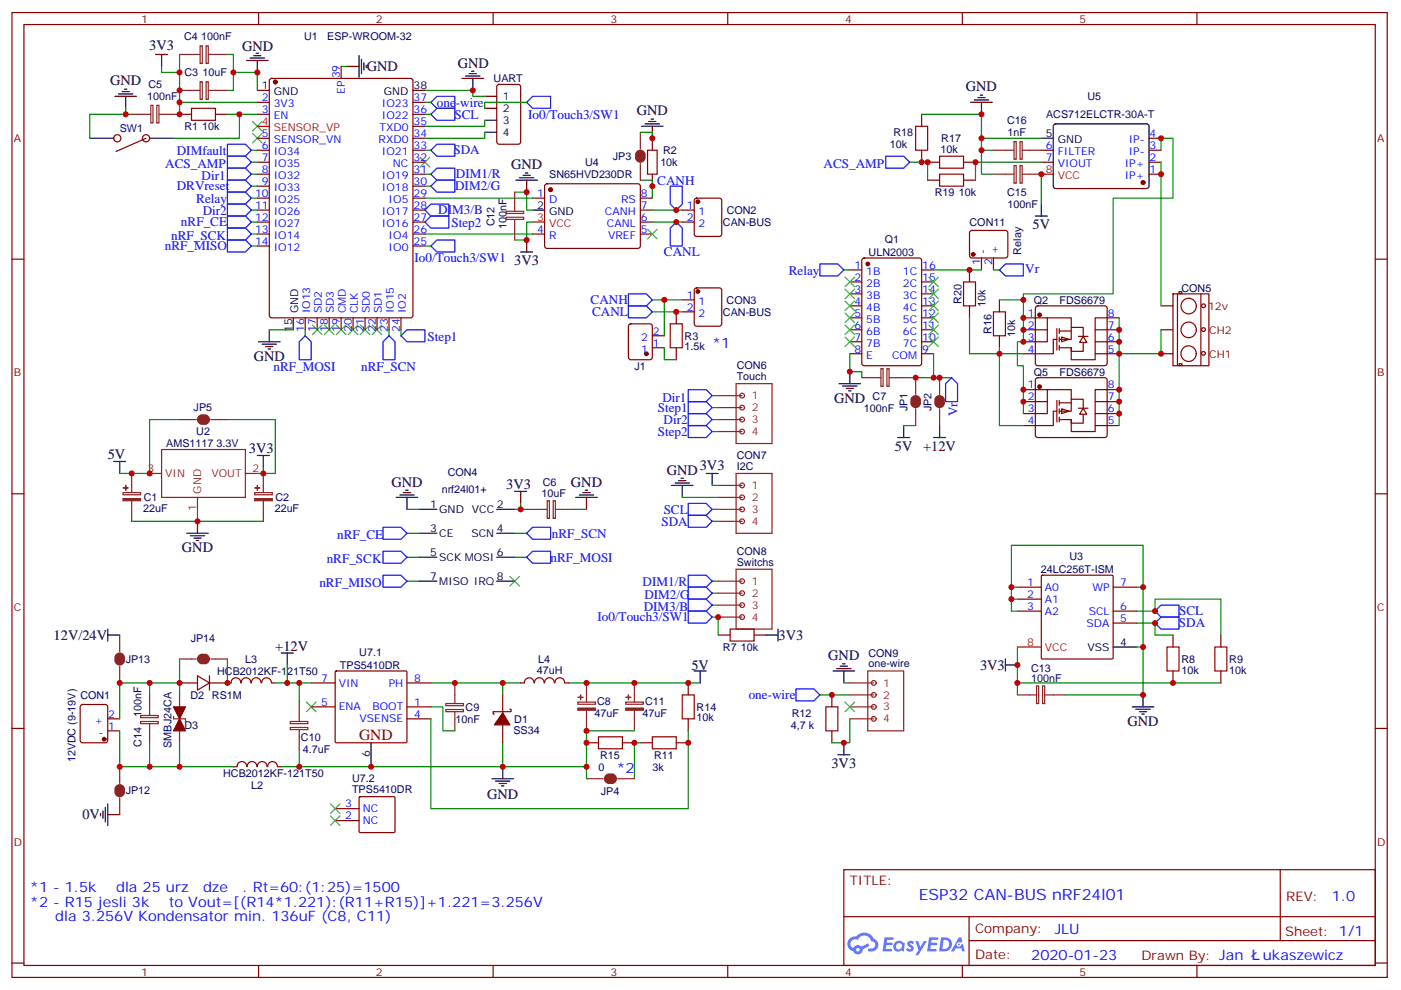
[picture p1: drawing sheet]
<svg xmlns="http://www.w3.org/2000/svg" width="413mm" height="292mm" viewBox="0 0 413 292" stroke-linecap="round" stroke-linejoin="round" font-family="sans-serif">
<g fill="none" stroke="#870000" stroke-width=".35">
<path d="M3.5 3.7h405.4v284.3h-405.4zM7.1 7.2h398.2v277.3h-398.2zM76.2 3.7v3.5M145.3 3.7v3.5M214.5 3.7v3.5M283.6 3.7v3.5M352.8 3.7v3.5M3.5 76.4h3.6M405.3 76.4h3.6M3.5 145.5h3.6M405.3 145.5h3.6M3.5 214.7h3.6"/>
<path d="M405.3 214.7h3.6M248.7 256.3h156.6v28.2h-156.6zM377.3 256.3v20.9M248.7 270.1h156.5M285.6 277.2h119.6M285.6 270.1v14.2M3.5 283.8h3.6M76.2 284.5v3.5M145.3 284.5v3.5M214.5 284.5v3.5M283.6 284.5v3.5M352.8 284.5v3.5"/>
<path d="M405.3 283.8h3.6"/>
</g>
<g fill="#5487ff">
<path d="M267.7 277.5a1.22 1.22 0 0 1 1.7 .2l-.4 .6a.47 .47 0 0 0-.3-.4 .47 .47 0 0 0-.5 .2l.1 .2a1.14 1.14 0 0 1 .8 1.8 1.14 1.14 0 0 1-1.9 0l-.2-.2 .5-.6 .7 .5a.29 .29 0 0 0 .3-.3 .29 .29 0 0 0-.2-.3 1.04 1.04 0 0 1-.6-1.7z"/>
<path d="M260.7 276.2h2.4l.3 .2-.2 .5-1.8 .1-.1 .8h1.5l.3 .4-.3 .4h-1.6l-.2 1.1h1.7l.2 .3-.2 .3-2.6 .1z"/>
<path d="M273.8 276.2h2.4l.3 .2-.1 .5-1.8 .1-.2 .8h1.6l.3 .4-.4 .4-1.6-.1-.1 1.1 1.7 .1 .2 .3-.2 .3-2.6 .1z"/>
<path d="M282.6 276.2h.7l.3 1.3-.6 .3a.69 .69 0 0 0-1 .3 .69 .69 0 0 0 .4 .9 .69 .69 0 0 0 .9-.6l.5-.2 .6 2.2h-.8l-.2-.9h-1.8l-.5 .9h-.8z"/>
<path d="M269.8 277.3h.8l.6 1.8 1.1-1.8h.9l-2.6 4.2h-.8l.9-1.5z"/>
<path d="M277.4 276.2l-.6 4.2h1.3a2.11 2.11 0 0 0 2.5-2.1 2.11 2.11 0 0 0-2.5-2.1zM278.1 277a1.39 1.39 0 0 1 1.7 1.4 1.39 1.39 0 0 1-1.8 1.2h-.3z"/>
<path d="M263.7 277.8a1.54 1.54 0 0 0-.1 2.2 1.54 1.54 0 0 0 2.2 .1l.6 .3 .3-2.3-.2-.3h-.4a1.49 1.49 0 0 0-2.4 0zM264 278.8a.94 .94 0 0 1 1.8 0 .94 .94 0 0 1-1.8 0z"/>
<path d="M250.4 276.6a2.18 2.18 0 0 0 1.1 3.7 1.44 1.44 0 0 0 1.6 .9 1.44 1.44 0 0 0 1.2-1.4l2-1.1-.5-.7-1.9 1a1.47 1.47 0 0 0-2.4 .4 1.39 1.39 0 0 1-.7-1.9 1.39 1.39 0 0 1 2-.5 2.12 2.12 0 0 1 2.2-1.3 2.12 2.12 0 0 1 1.9 1.7 1.14 1.14 0 0 1 1.1 1.4 1.14 1.14 0 0 1-1.7 .7 .43 .43 0 0 0-.5 .4 .43 .43 0 0 0 .4 .5 1.98 1.98 0 0 0 2.5-1.2 1.98 1.98 0 0 0-1.2-2.6 3.1 3.1 0 0 0-5.3-.6l-.9 .1zM252.3 279.9a.55 .55 0 0 1 1.1 0 .55 .55 0 0 1-1.1 0z"/>
<circle cx="282.6" cy="278.3" r=".26"/>
</g>
<g fill="none" stroke="#008700" stroke-width=".35">
<path d="M52.9 16.1v5.2h-5.3v-1.7M67 16.1h1.8v5.2h7v5.3M37 31.9v1.8h1.8M37 33.7h-10.5v7M52.9 21.3v8.9h22.9M52.9 30.2v3.5M67 33.7h8.8M68.8 21.3v5.3h-1.8M70.6 33.7v7h-19.4M125.2 33.7h1.8M125.2 30.2h1.8M142.9 35.5v1.7h-17.7"/>
<path d="M142.9 39v1.7h-17.7M155.2 30.2h-12.3v1.7M188.7 39h3.6v1.7M74.1 58.4h1.7M74.1 51.3h1.7M74.1 54.9h1.7M125.2 58.4h31.8M125.2 51.3h1.8M125.2 54.9h1.8M125.2 44.3h1.8M151.7 56.6h3.5v5.3h1.8M188.7 53.1h3.6v5.3"/>
<path d="M74.1 72.5h1.7M74.1 69h1.7M74.1 65.4h1.7M74.1 61.9h1.7M125.2 72.5h1.8M125.2 69h31.8M157 65.4h-1.8v5.3h-3.5M192.3 65.4h8.8M192.3 61.9h8.8M248.7 79.6h1.8M79.4 97.2h7M90 97.2v1.8"/>
<path d="M114.7 97.2v1.8M118.2 97.2v1.8M192.3 91.9h8.8M192.3 88.4h3.5M201.1 88.4h-5.3v10.6M195.8 102.5v3.5h3.5M209.9 116.6h1.8M250.5 104.2v5.3h3.5v1.8M52.9 123.6h-8.8v15.9h-8.8M77.6 137.8v1.7h-1.8M209.9 120.1h1.8M38.8 153.6h38.8"/>
<path d="M58.2 150.1v3.5M119.9 150.1h3.6M119.9 157.2h3.6M151.7 157.2h3.5M153.5 148.3v1.8h-1.8M153.5 150.1h1.7M169.3 150.1h3.6M201.1 146.6h10.6M209.9 153.6h1.8M209.9 143.1h1.8M209.9 150.1h1.8M119.9 164.2h3.6"/>
<path d="M119.9 171.3h3.6M151.7 164.2h3.5M298.1 173v-12.3h38.8v44.1h-22.9M299.9 173h-1.8v3.6M299.9 176.6h-1.8v3.5h1.8M335.1 173h1.8M299.9 190.7v10.6h59.9M335.1 180.1h5.3v-3.5h19.4v10.5M335.1 183.6h5.3v3.5h5.3M335.1 190.7h1.8M44.1 218.9v7.1h-8.8M81.1 201.3h7.1"/>
<path d="M91.7 201.3h-3.5v5.3M127 208.3h3.5v7.1h3.6M127 201.3h21.2M127 211.8v26.5h75.8v-22.9M148.2 218.9v7.1M153.5 201.3h-5.3v3.5M167.6 201.3h38.8M187 215.4h-14.1v10.6h-24.7M188.7 218.9h-1.7v10.6M241.7 204.8h8.8M248.7 201.3h1.8M250.5 211.8v7.1h-5.3"/>
<path d="M299.9 201.3v3.5M44.1 226h24.7M82.9 226h5.3M88.2 220.7v5.3h60"/>
</g>
<g fill="none" stroke="#000" stroke-width=".35">
<path d="M45.9 16.1h3.5M47.6 16.1v3.5M72.7 17.8h6.3M73.7 17.1h4.3M74.8 16.4h2.1M75.5 15.7h.7M75.8 17.8v3.5M33.9 28.4h6.3M34.9 27.7h4.3M36 27h2.1M36.7 26.3h.7M37 28.4v3.5"/>
<path d="M136.2 23.1h6.3M137.2 22.4h4.3M138.3 21.7h2.1M139 21h.7M139.3 23.1v3.5M142.9 28.4h3.5M142.9 31.9h3.5M142.9 35.5h3.5M142.9 39h3.5M189.1 37.2h6.3M190.1 36.5h4.3M191.2 35.8h2.1"/>
<path d="M191.9 35.1h.7M192.3 37.2v3.5M26.5 40.7h7M44.1 40.7h7.1M152 53.1h6.4M153.1 52.4h4.2M154.2 51.7h2.1M154.9 51h.7M155.2 53.1v3.5M153.5 74.3h3.5M155.2 70.7v3.6M157 61.9h3.5"/>
<path d="M79.4 97.2v3.5M76.2 100.7h6.3M77.3 101.4h4.2M78.3 102.1h2.1M79 102.8h.7M247.3 113.1h6.3M248.4 113.8h4.2M249.4 114.5h2.1M250.1 115.2h.7M250.5 109.5v3.6M33.5 136h3.5M35.3 136v3.5"/>
<path d="M75.8 134.2h3.6M77.6 134.2v3.6M208.1 139.5h3.6M209.9 139.5v3.6M264.6 128.9h3.5M266.3 125.4v3.5M275.2 128.9h3.5M276.9 125.4v3.5M55 157.2h6.4M56.1 157.9h4.2M57.1 158.6h2.2M57.9 159.3h.7"/>
<path d="M58.2 153.6v3.6M116.8 146.6h6.3M117.8 145.9h4.3M118.9 145.2h2.1M119.6 144.5h.7M119.9 146.6v3.5M123.5 157.2h5.3M123.5 150.1h5.3M146.4 157.2h5.3M146.4 150.1h5.3M151.7 144.8h3.5M153.5 144.8v3.5"/>
<path d="M169.7 146.6h6.3M170.7 145.9h4.3M171.8 145.2h2.1M172.5 144.5h.7M172.9 146.6v3.5M197.9 143.1h6.4M199 142.3h4.2M200 141.6h2.1M200.7 140.9h.7M201.1 143.1v3.5M123.5 171.3h5.3M123.5 164.2h5.3"/>
<path d="M146.4 171.3h5.3M146.4 164.2h5.3M82.9 192.4h3.5M84.7 192.4v3.6M204.6 197.7h3.5M206.4 197.7v3.6M225.8 187.1h3.5M229.3 185.4v3.5M245.5 197.7h6.4M246.6 197h4.2M247.6 196.3h2.2M248.4 195.6h.7"/>
<path d="M248.7 197.7v3.6M296.3 196h3.6M296.3 194.2v3.5M328.1 190.7h7M109.4 218.9v7.1M248.7 218.9v3.5M333.7 208.3h6.4M334.8 209h4.2M335.8 209.7h2.2M336.5 210.4h.8M336.9 204.8v3.5M145 229.5h6.3"/>
<path d="M146 230.2h4.3M147.1 230.9h2.1M147.8 231.6h.7M148.2 226v3.5M246.9 222.4h3.6"/>
</g>
<g fill="none" stroke="#8c2424" stroke-width=".35">
<path d="M52.9 16.1h6M59 13.5h.6v5.2h-.6zM60.7 13.5h.7v5.2h-.7zM61.4 16.1h5.6M38.8 33.7h5.6M44.4 31h.7v5.2h-.7zM46.2 31h.6v5.2h-.6zM46.9 33.7h6M52.9 26.6h6M59 24.1h.6v5.2h-.6zM60.7 24.1h.7v5.2h-.7zM61.4 26.6h5.6"/>
<path d="M188.7 39v4.9M151.7 56.6v5.7M188.7 48.2v4.9M149.2 64h5.1v.7h-5.1zM149.2 62.3h5.1v.6h-5.1zM151.7 64.7v6M211.7 116.6h7M217 113.1h10.5v17.6h-10.5zM254 111.3h5.6M259.6 108.7h.7v5.1h-.7zM261.4 108.7h.6v5.1h-.6zM262.1 111.3h6"/>
<path d="M269.9 111.3v4.9M276.9 111.3v4.9M38.8 139.5v5.7M44.1 139.5h3.5M47.6 132.5h24.7v14.1h-24.7zM72.3 139.5h3.5M77.6 139.5v5.7M211.7 120.1h7M211.7 123.6h7M211.7 127.2h7M217 139.5h10.5v17.7h-10.5zM269.9 120.5v4.9"/>
<path d="M276.9 120.5v4.9M36.3 145.2h5.2v.6h-5.2zM38.8 147.6v6M58.2 146.6v3.5M75.1 145.2h5.2v.6h-5.2zM77.6 147.6v6M155.2 150.1h6M161.3 147.6h.6v5.2h-.6zM163.1 147.6h.6v5.2h-.6zM163.7 150.1h5.6M211.7 143.1h7M211.7 146.6h7"/>
<path d="M211.7 150.1h7M211.7 153.6h7M211.7 171.3h7M211.7 174.8h7M211.7 178.3h7M217 167.7h10.5v17.7h-10.5zM211.7 181.9h7M255.8 197.7h10.5v17.7h-10.5zM41.5 210.9h5.1v.6h-5.1zM41.5 212.6h5.1v.7h-5.1zM44.1 204.8v6M44.1 213.3v5.6"/>
<path d="M51.2 211.1v.7h3.5v1.1M52.9 204.8v14.1M85.5 212.6h5.2v.7h-5.2zM85.5 214.4h5.2v.6h-5.2zM88.2 206.6v5.9M88.2 215v5.7M131.4 207.3h5.2v.7h-5.2zM131.4 209.1h5.2v.6h-5.2zM134.1 201.3v6M134.1 209.7v5.7M170.3 206.9h5.2v.6h-5.2zM172.9 201.3v5.6"/>
<path d="M172.9 209.4v6M184.4 206.9h5.2v.6h-5.2zM187 201.3v5.6M187 209.4v6M250.5 201.3h7M250.5 204.8h7M250.5 208.3h7M250.5 211.8h7M299.9 204.8h5.6M305.5 202.1h.6v5.2h-.6zM307.3 202.1h.6v5.2h-.6zM308 204.8h6"/>
<circle cx="218.7" cy="116.6" r=".71"/>
<circle cx="218.7" cy="127.2" r=".71"/>
<circle cx="218.7" cy="120.1" r=".71"/>
<circle cx="218.7" cy="123.6" r=".71"/>
<circle cx="218.7" cy="153.6" r=".71"/>
<circle cx="218.7" cy="146.6" r=".71"/>
<circle cx="218.7" cy="143.1" r=".71"/>
<circle cx="218.7" cy="150.1" r=".71"/>
<circle cx="218.7" cy="178.3" r=".71"/>
<circle cx="218.7" cy="171.3" r=".71"/>
<circle cx="218.7" cy="174.8" r=".71"/>
<circle cx="218.7" cy="181.9" r=".71"/>
<circle cx="257.5" cy="204.8" r=".71"/>
<circle cx="257.5" cy="211.8" r=".71"/>
<circle cx="257.5" cy="208.3" r=".71"/>
<circle cx="257.5" cy="201.3" r=".71"/>
</g>
<path d="M56.4 31.9h7.1v3.6h-7.1zM190.9 44.3h2.8v7h-2.8zM197.6 95.4h3.5v7.1h-3.5zM215.2 185.4h7v3.5h-7zM344 190.7h3.5v7h-3.5zM358.1 190.7h3.5v7h-3.5zM176.4 217.1h7v3.6h-7zM192.3 217.1h7v3.6h-7zM201.1 204.8h3.5v7h-3.5zM243.4 208.3h3.5v7.1h-3.5z" fill="none" stroke="#a10000" stroke-width=".35"/>
<g fill="none" stroke="#870000" stroke-width=".35">
<path d="M52.9 33.7h3.5M63.5 33.7h3.5M146.6 25.1l.5-.2h5.7l.6 .4 .1 16.5-.5 .7h-5.9l-.6-.5-.1-16.4zM43 40.7l-8.8 3.9M157 58.4h3.5M160.7 54.4l.5-.2h27.1l.4 .7v17.9l-.7 .4-27.1-.1-.4-.6v-17.6zM188.7 58.4h3.6M192.3 40.7v3.6M192.3 51.3v3.6M204.8 58.6l.5-.2h6.7l.5 .2 .2 .5v9.9l-.2 .5-.5 .2h-6.7l-.5-.3-.2-.4v-9.9zM157 69h3.5M188.7 69h3.6"/>
<path d="M188.7 65.4h3.6M188.7 61.9h3.6M201.1 65.4h3.5M201.1 61.9h3.5M250.5 79.6h3.5M254.2 76.2l.5-.2h16.2l.7 .5v30.6l-.4 .6-16.5 .1-.6-.5-.1-30.6zM271.6 79.6h3.6M286 68.1l.5-.2h9.8l.5 .2 .2 .5v7l-.7 .4h-10.1l-.4-.7v-6.7zM289.3 76v3.6M292.8 76v3.6M185.4 95.6l.5-.2h5.7l.6 .5 .1 9.4-.5 .7h-5.9l-.6-.5-.1-9.4zM192.3 99h3.5"/>
<path d="M199.3 91.9v3.5M201.1 88.4h3.5M201.1 91.9h3.5M204.8 85l.5-.2h6.7l.5 .2 .2 .5v9.9l-.2 .5-.5 .2h-6.7l-.5-.2-.2-.5v-9.9zM250.5 83.1h3.5M250.5 86.6h3.5M250.5 90.1h3.5M250.5 93.7h3.5M250.5 97.2h3.5M271.6 83.1h3.6M271.6 86.6h3.6M271.6 90.1h3.6"/>
<path d="M271.6 93.7h3.6M271.6 97.2h3.6M301.6 93.7h3.6M301.6 97.2h3.6M305.4 90.3l.5-.2h19.7l.5 .2 .2 .5v16.3l-.2 .5-.5 .2h-19.7l-.5-.3-.2-.4v-16.3zM311.5 96.8v6.4M312.2 97.5h3.5M312.2 96.8v1.4M312.2 99.3v1.4M312.9 99.3l2.1 .7-2.1 .7zM319.3 99v-2.5h-3.6v3.5h-3.5M326.3 93.7h3.5"/>
<path d="M326.3 97.2h3.5M345.7 86.6h10.6v21.2h-10.6zM347 86.6v21.1M347.5 86h.8v.5h-.8zM353.9 86.6v21.2M192.3 102.5h3.5M199.3 102.5v3.5M250.5 100.7h3.5M250.5 104.2h3.5M271.6 100.7h3.6M271.6 104.2h3.6M301.6 100.7h3.6"/>
<path d="M301.6 104.2h3.6M310.4 100h1.1M312.2 101.8v1.4M319.3 100.7v2.8h-3.6v-1h-3.5M326.3 100.7h3.5M326.3 104.2h3.5M347.6 107.2h.7v.5h-.7zM299.9 173h7M299.9 176.6h7M307 169.7l.3-.2h20.4l.3 .2 .1 24.2-.2 .3h-20.6l-.3-.2zM328.1 173h7M98.8 197.9l.3-.2 20.7 .1 .1 .3v20.6l-.3 .2-20.6-.1-.2-.3z"/>
<path d="M211.7 187.1h3.5M222.2 187.1h3.6M299.9 180.1h7M328.1 183.6h7M328.1 180.1h7M345.7 187.1v3.6M345.7 197.7v3.6M359.8 187.1v3.6M359.8 197.7v3.6M23.9 207.8l.4-.2h6.7l.5 .2 .2 .5v9.9l-.2 .5-.5 .2h-6.7l-.5-.2-.2-.5v-9.9zM31.7 215.4h3.6M31.7 211.8h3.6"/>
<path d="M67 201.3h1.1M68.1 201.2a1.41 1.41 0 0 1 1.4-1.5 1.41 1.41 0 0 1 1.4 1.5M71.1 201.2a1.41 1.41 0 0 1 1.4-1.5 1.41 1.41 0 0 1 1.4 1.5M74.1 201.2a1.41 1.41 0 0 1 1.4-1.5 1.41 1.41 0 0 1 1.4 1.5M77.2 201.2a1.41 1.41 0 0 1 1.4-1.5 1.41 1.41 0 0 1 1.4 1.5M80.1 201.3h1M91.7 208.3h7.1M91.7 201.3h7.1M119.9 211.8h7.1M119.9 208.3h7.1M119.9 201.3h7.1M148.2 204.8v5.3"/>
<path d="M148.2 213.6v5.3M150.3 209h.3v.7h-5.3v.7h.4M172.9 218.9h3.5M183.4 218.9h3.6M188.7 218.9h3.6M199.3 218.9h3.5M202.8 201.3v3.5M202.8 211.8v3.6M245.2 204.8v3.5M245.2 215.4v3.5M68.8 226h1M69.9 225.9a1.41 1.41 0 0 1 1.4-1.5 1.41 1.41 0 0 1 1.4 1.5"/>
<path d="M72.9 225.9a1.41 1.41 0 0 1 1.4-1.5 1.41 1.41 0 0 1 1.4 1.5M75.9 225.9a1.41 1.41 0 0 1 1.4-1.5 1.41 1.41 0 0 1 1.4 1.5M78.9 225.9a1.41 1.41 0 0 1 1.4-1.5 1.41 1.41 0 0 1 1.4 1.5M81.8 226h1.1M98.8 238.3h7M105.9 234.9l.3-.1h10l.2 .3v10.1l-.3 .2-10.1-.1-.2-.3zM98.8 241.8h7"/>
<circle cx="34.6" cy="40.7" r="1.06"/>
<circle cx="43" cy="40.7" r="1.06"/>
<circle cx="350.3" cy="90.2" r="2.28"/>
<circle cx="350.3" cy="97.2" r="2.28"/>
<circle cx="354.7" cy="97.1" r=".56"/>
<circle cx="354.7" cy="90.1" r=".56"/>
<circle cx="350.3" cy="104.2" r="2.28"/>
<circle cx="354.7" cy="104.1" r=".56"/>
</g>
<g fill="none" stroke="#3c3" stroke-width=".35">
<path d="M74.4 35.8l2.9 2.8M74.4 39.3l2.9 2.9M77.3 35.8l-2.9 2.8M77.3 39.3l-2.9 2.9M123.8 46.4l2.8 2.8M126.6 46.4l-2.8 2.8M190.9 67.6l2.8 2.8M193.7 67.6l-2.8 2.8M92.1 95.8l2.8 2.8M94.9 95.8l-2.8 2.8M95.6 95.8l2.8 2.8M98.4 95.8l-2.8 2.8"/>
<path d="M99.1 95.8l2.9 2.8M102 95.8l-2.9 2.8M102.7 95.8l2.8 2.8M105.5 95.8l-2.8 2.8M106.2 95.8l2.8 2.8M109 95.8l-2.8 2.8M109.7 95.8l2.8 2.8M112.5 95.8l-2.8 2.8M249.1 99.3l2.8 2.8M249.1 95.8l2.8 2.8M249.1 92.3l2.8 2.8M249.1 88.7l2.8 2.8"/>
<path d="M249.1 85.2l2.8 2.8M251.9 85.2l-2.8 2.8M251.9 99.3l-2.8 2.8M251.9 95.8l-2.8 2.8M251.9 92.3l-2.8 2.8M251.9 88.7l-2.8 2.8M273.8 99.3l2.8 2.8M273.8 95.8l2.8 2.8M273.8 92.3l2.8 2.8M273.8 88.7l2.8 2.8M273.8 85.2l2.8 2.8M276.6 99.3l-2.8 2.8"/>
<path d="M276.6 95.8l-2.8 2.8M276.6 92.3l-2.8 2.8M276.6 88.7l-2.8 2.8M276.6 85.2l-2.8 2.8M150.3 169.9l2.8 2.8M153.1 169.9l-2.8 2.8M90.3 206.9l2.8 2.8M93.1 206.9l-2.8 2.8M249.1 206.9l2.8 2.8M251.9 206.9l-2.8 2.8M97.4 236.9l2.8 2.8M100.2 236.9l-2.8 2.8"/>
<path d="M97.4 240.4l2.8 2.8M100.2 240.4l-2.8 2.8"/>
</g>
<g fill="#870000" stroke="#870000" stroke-width=".35">
<path d="M51.2 208.3h3.5l-1.8 3.5z"/>
<path d="M52.9 211.8l1.8 3.6h-3.5z"/>
<path d="M148.2 210.1l2.1 3.5h-4.6z"/>
<circle cx="162.3" cy="55.9" r=".53"/>
<circle cx="30.7" cy="217.8" r=".53"/>
<circle cx="205.7" cy="85.9" r=".53"/>
<circle cx="205.7" cy="59.4" r=".53"/>
<circle cx="190.5" cy="104.2" r=".53"/>
<circle cx="255.8" cy="77.8" r=".53"/>
<circle cx="286.8" cy="75" r=".53"/>
</g>
<path d="M157 65.4h3.5M299.9 190.7h7" fill="none" stroke="#f00" stroke-width=".35"/>
<g fill="none" stroke="#00f" stroke-width=".35">
<path d="M128.8 31.9h5.3v3.6h-5.3l-1.8-1.8zM128.8 28.4h5.3v3.5h-5.3l-1.8-1.7zM157 28.4h5.3v3.5h-5.3l-1.8-1.7zM67 56.6h5.3l1.8 1.8-1.8 1.7h-5.3zM67 49.6h5.3l1.8 1.7-1.8 1.8h-5.3zM127 44.3l1.8-1.8h5.3v3.5h-5.3zM127 51.3l1.8-1.7h5.3v3.5h-5.3zM127 54.9l1.8-1.8h5.3v3.5h-5.3zM197.6 54.9h3.5v5.2l-1.8 1.8-1.7-1.8zM67 70.7h5.3l1.8 1.8-1.8 1.8h-5.3zM67 67.2h5.3l1.8 1.8-1.8 1.7h-5.3zM67 63.7h5.3l1.8 1.7-1.8 1.8h-5.3z"/>
<path d="M67 60.1h5.3l1.8 1.8-1.8 1.8h-5.3zM125.2 61.9l1.8-1.8h5.3v3.6h-5.3zM125.2 65.4l1.8-1.7h5.3v3.5h-5.3zM127 72.5l1.8-1.8h5.3v3.6h-5.3zM199.3 65.4l1.8 1.8v5.3h-3.5v-5.3zM241.7 77.8h5.2l1.8 1.8-1.8 1.7h-5.2zM90 99l1.7 1.7v5.3h-3.5v-5.3zM114.7 99l1.7 1.7v5.3h-3.5v-5.3zM119.9 97.2h5.3v3.5h-5.3l-1.7-1.7zM185.2 86.6h5.3l1.8 1.8-1.8 1.7h-5.3zM185.2 90.1h5.3l1.8 1.8-1.8 1.8h-5.3zM202.8 114.8h5.3l1.8 1.8-1.8 1.8h-5.3z"/>
<path d="M202.8 118.4h5.3l1.8 1.7-1.8 1.8h-5.3zM202.8 125.4h5.3l1.8 1.8-1.8 1.7h-5.3zM112.9 155.4h5.3l1.7 1.8-1.7 1.7h-5.3zM155.2 157.2l1.8-1.8h5.3v3.5h-5.3zM202.8 148.3h5.3l1.8 1.8-1.8 1.8h-5.3zM202.8 151.9h5.3l1.8 1.7-1.8 1.8h-5.3zM112.9 169.5h5.3l1.7 1.8-1.7 1.7h-5.3zM112.9 162.5h5.3l1.7 1.7-1.7 1.8h-5.3zM155.2 164.2l1.8-1.7h5.3v3.5h-5.3zM342.2 178.3h5.3v3.6h-5.3l-1.8-1.8zM202.8 180.1h5.3l1.8 1.8-1.8 1.7h-5.3zM340.4 183.6l1.8-1.7h5.3v3.5h-5.3z"/>
<path d="M234.6 203h5.3l1.8 1.8-1.8 1.8h-5.3z"/>
</g>
<path d="M188 45.7a.71 .71 0 0 1 .7-.7 .71 .71 0 0 1 .7 .7M188 46.4a.71 .71 0 0 0 .7 .7 .71 .71 0 0 0 .7-.7M269.2 118a.71 .71 0 0 1 .7-.7 .71 .71 0 0 1 .7 .7M269.2 118.7a.71 .71 0 0 0 .7 .7 .71 .71 0 0 0 .7-.7M276.2 118.7a.71 .71 0 0 0 .7 .7 .71 .71 0 0 0 .7-.7M276.2 118a.71 .71 0 0 1 .7-.7 .71 .71 0 0 1 .7 .7" fill="none" stroke="#8c2424" stroke-width="1.8"/>
<g fill="#8c2424" stroke="#8c2424" stroke-width=".35">
<path d="M36.3 146.9h5.2v.7h-5.2z"/>
<path d="M36.3 143.8h1.4z"/>
<path d="M37 143.1l.1 1.4z"/>
<path d="M75.1 146.9h5.2v.7h-5.2z"/>
<path d="M75.1 143.8h1.5z"/>
<path d="M75.8 143.1l.1 1.4z"/>
<path d="M170.3 208.7h5.2v.6h-5.2z"/>
<path d="M170.4 205.5h1.4z"/>
<path d="M171.1 204.8v1.4z"/>
<path d="M184.4 208.7h5.2v.6h-5.2z"/>
<path d="M184.5 205.5h1.4z"/>
<path d="M185.2 204.8v1.4z"/>
</g>
<path d="M342.2 90.1h3.5M342.2 97.2h3.5M342.2 104.2h3.5" fill="none" stroke="#800000" stroke-width=".35"/>
<path d="M319.3 99.1l1 1.8h-2.1z" fill="#fff" stroke="#870000" stroke-width=".35"/>
<g fill="none" stroke="#870000" stroke-width=".35">
<path d="M100.5 19.6v3.5M75.8 30.2h3.6M75.8 33.7h3.6M79.6 23.3l.5-.2h40.9l.7 .4v69.5l-.5 .6-41.1 .1-.7-.5v-69.4zM121.7 30.2h3.5M121.7 33.7h3.5M121.7 37.2h3.5M271.6 33.7v3.5M75.8 51.3h3.6M75.8 47.8h3.6M75.8 44.3h3.6M75.8 40.7h3.6"/>
<path d="M75.8 54.9h3.6M75.8 58.4h3.6M121.7 51.3h3.5M121.7 47.8h3.5M121.7 44.3h3.5M121.7 40.7h3.5M121.7 54.9h3.5M121.7 58.4h3.5M271.6 44.3v3.5M273.4 47.8h3.5M273.4 53.1h3.5M284 47.8h3.5"/>
<path d="M284 53.1h3.5M306.9 47.8h3.5M306.9 44.3h3.5M338.7 51.3h3.5M338.7 47.8h3.5M338.7 44.3h3.5M338.7 40.7h3.5M75.8 61.9h3.6M75.8 65.4h3.6M75.8 69h3.6M75.8 72.5h3.6M121.7 61.9h3.5"/>
<path d="M121.7 65.4h3.5M121.7 69h3.5M121.7 72.5h3.5M285.8 79.6v3.5M90 93.7v3.5M93.5 93.7v3.5M97 93.7v3.5M100.5 93.7v3.5M104.1 93.7v3.5M107.6 93.7v3.5M111.1 93.7v3.5M114.7 93.7v3.5"/>
<path d="M118.2 93.7v3.5M285.8 90.1v3.6M294.6 88.4v3.5M294.6 99v3.5M305.2 97.2h3.5M305.2 93.7h3.5M315.7 96.5v-2.8h-7v7h-3.5M317.9 99.1h2.8M322.8 97.2h3.5M326.3 93.7h-3.5v12.3h-7.1v-3.5M301.6 114.8h3.6M301.6 118.4h3.6"/>
<path d="M305.4 111.5l.5-.2h19.7l.5 .2 .2 .5v16.2l-.2 .5-.5 .2h-19.7l-.5-.2-.2-.5v-16.2zM310.4 100v4.2h-5.2M311.5 118v6.4M312.2 118.7h3.5M312.2 118v1.4M322.8 104.2h3.5M322.8 100.7h3.5M326.3 114.8h3.5M326.3 118.4h3.5M301.6 121.9h3.6M301.6 125.4h3.6M310.4 121.2h1.1"/>
<path d="M312.2 120.5v1.4M312.2 122.9v1.5M312.9 120.5l2.1 .7-2.1 .7zM319.3 121.9v2.8h-3.6v-1.1h-3.5M319.3 120.1v-2.4h-3.6v3.5h-3.5M326.3 121.9h3.5M326.3 125.4h3.5M58.2 199.1l3.5 2.2-3.5 2.1zM61.7 199.1v4.3M52.9 201.3h5.3M61.7 201.3h5.3M153.5 201.3h1"/>
<path d="M154.6 201.2a1.41 1.41 0 0 1 1.4-1.5 1.41 1.41 0 0 1 1.4 1.5M157.6 201.2a1.41 1.41 0 0 1 1.4-1.5 1.41 1.41 0 0 1 1.4 1.5M160.5 201.2a1.41 1.41 0 0 1 1.4-1.5 1.41 1.41 0 0 1 1.4 1.5M163.6 201.2a1.41 1.41 0 0 1 1.4-1.5 1.41 1.41 0 0 1 1.4 1.5M166.5 201.3h1.1"/>
</g>
<g fill="#870000" stroke="#870000" stroke-width=".35">
<circle cx="306.4" cy="92.8" r=".53"/>
<circle cx="336.9" cy="53.8" r=".53"/>
<circle cx="81.1" cy="24.2" r=".53"/>
</g>
<g fill="none" stroke="#008700" stroke-width=".35">
<path d="M100.5 19.6h1.8M125.2 26.6h14.1v1.8h3.6M271.6 33.7h17.7v7M74.1 44.3h1.7M74.1 47.8h1.7M268.1 47.8h5.3v5.3M289.3 44.3h3.5M306.9 40.7h-17.6v10.6h3.5M306.9 47.8h-19.4v5.3M306.9 51.3v8.8M342.2 44.3v-3.6h3.5v17.7h-17.6v28.2h-26.5v14.1h-1.7v7.1h1.7v7M342.2 47.8v42.3"/>
<path d="M275.2 79.6h14.1M292.8 79.6h1.8M285.8 93.7v10.5h15.8M294.6 88.4h7M329.8 93.7v10.5h12.4v-7M268.1 111.3h12.4M275.2 104.2v7.1M294.6 102.5v1.7M67 123.6h14.1v15.9h-3.5M209.9 127.2h1.8M209.9 123.6h1.8M266.3 125.4h3.6"/>
<path d="M209.9 178.3h1.8M209.9 174.8h1.8M209.9 171.3h1.8M52.9 194.2v7.1M67 194.2v7.1M84.7 196v5.3M209.9 181.9h1.8v5.2M35.3 215.4v10.6M44.1 201.3v3.5M52.9 204.8v-3.5h-17.6v10.5M52.9 218.9v7.1M172.9 226v3.5"/>
</g>
<path d="M269.9 37.2h3.5v7.1h-3.5zM276.9 46h7.1v3.6h-7.1zM276.9 51.3h7.1v3.6h-7.1zM284 83.1h3.5v7h-3.5zM292.8 91.9h3.5v7.1h-3.5z" fill="none" stroke="#a10000" stroke-width=".35"/>
<path d="M67 53.1h5.3l1.8 1.8-1.8 1.7h-5.3zM67 46h5.3l1.8 1.8-1.8 1.8h-5.3zM67 42.5h5.3l1.8 1.8-1.8 1.7h-5.3zM261.1 46h5.2l1.8 1.8-1.8 1.8h-5.2zM294.6 79.6l1.7-1.8h5.3v3.5h-5.3zM280.5 111.3l1.7 1.8v5.3h-3.5v-5.3zM202.8 121.9h5.3l1.8 1.7-1.8 1.8h-5.3zM202.8 176.6h5.3l1.8 1.7-1.8 1.8h-5.3zM202.8 173h5.3l1.8 1.8-1.8 1.8h-5.3zM202.8 169.5h5.3l1.8 1.8-1.8 1.7h-5.3z" fill="none" stroke="#00f" stroke-width=".35"/>
<g fill="none" stroke="#000" stroke-width=".35">
<path d="M102.3 19.6h3.5M105.8 16.4v6.4M106.5 17.5v4.2M107.2 18.5v2.1M107.9 19.2v.7M75.8 26.6h3.6M121.7 26.6h3.5M286.1 30.2h6.4M287.2 29.5h4.2M288.2 28.8h2.1M288.9 28h.7M289.3 30.2v3.5"/>
<path d="M310.7 36.7l.4-.2 27.1 .1 .5 .6-.1 17.9-.6 .5-27.1-.1-.5-.6v-17.7zM306.9 40.7h3.5M305.2 63.7h3.5M306.9 60.1v3.6M86.4 93.7v3.5M31.7 187.1h3.6M31.7 185.4v3.5M29.6 239.7v.7M30.3 239v2.1M31 237.9v4.3M31.7 236.9v6.3M31.7 240.1h3.6"/>
</g>
<path d="M75.8 37.2h3.6M306.9 51.3h3.5" fill="none" stroke="#f00" stroke-width=".35"/>
<g fill="none" stroke="#8c2424" stroke-width=".35">
<path d="M292.8 51.3h6M292.8 44.3h6M298.9 48.8h.6v5.2h-.6zM298.9 41.7h.6v5.2h-.6zM300.6 48.8h.7v5.2h-.7zM300.6 41.7h.7v5.2h-.7zM301.3 51.3h5.6M301.3 44.3h5.6M52.9 123.6h5M62.1 123.6h4.9M35.3 187.1v5M35.3 196.3v5"/>
<path d="M52.9 194.2h5M62.1 194.2h4.9M35.3 226v4.9M35.3 235.1v5M172.9 229.5h4.9M182 229.5h5"/>
</g>
<path d="M249.1 81.7l2.8 2.8M251.9 81.7l-2.8 2.8M273.8 81.7l2.8 2.8M276.6 81.7l-2.8 2.8" fill="none" stroke="#3c3" stroke-width=".35"/>
<path d="M59.6 122.9a.71 .71 0 0 0-.7 .7 .71 .71 0 0 0 .7 .8M60.3 122.9a.71 .71 0 0 1 .7 .7 .71 .71 0 0 1-.7 .8M34.6 193.9a.71 .71 0 0 1 .7-.8 .71 .71 0 0 1 .7 .8M34.6 194.6a.71 .71 0 0 0 .7 .7 .71 .71 0 0 0 .7-.7M59.6 193.5a.71 .71 0 0 0-.7 .7 .71 .71 0 0 0 .7 .7M60.3 193.5a.71 .71 0 0 1 .7 .7 .71 .71 0 0 1-.7 .7M34.6 232.7a.71 .71 0 0 1 .7-.7 .71 .71 0 0 1 .7 .7M34.6 233.4a.71 .71 0 0 0 .7 .7 .71 .71 0 0 0 .7-.7M179.6 228.8a.71 .71 0 0 0-.7 .7 .71 .71 0 0 0 .7 .7M180.3 228.8a.71 .71 0 0 1 .7 .7 .71 .71 0 0 1-.7 .7" fill="none" stroke="#8c2424" stroke-width="1.8"/>
<path d="M319.3 120.3l1 1.8h-2.1z" fill="#fff" stroke="#870000" stroke-width=".35"/>
<path d="M305.2 118.4h3.5M305.2 114.8h3.5M315.7 117.7v-2.9h-7v7.1h-3.5M322.8 118.4h3.5M326.3 114.8h-3.5v12.4h-7.1v-3.6M310.4 121.2v4.2h-5.2M317.9 120.3h2.8M322.8 125.4h3.5M322.8 121.9h3.5" fill="none" stroke="#870000" stroke-width=".35"/>
<circle cx="306.4" cy="113.9" r=".53" fill="#870000" stroke="#870000" stroke-width=".35"/>
<path d="M294.6 104.2v21.2h7M301.6 114.8v7.1M329.8 104.2v21.2" fill="none" stroke="#008700" stroke-width=".35"/>
<g fill="#c00">
<circle cx="301.6" cy="100.7" r=".88"/>
<circle cx="301.6" cy="114.8" r=".88"/>
<circle cx="301.6" cy="118.4" r=".88"/>
<circle cx="67" cy="201.3" r=".88"/>
<circle cx="35.3" cy="201.3" r=".88"/>
<circle cx="44.1" cy="139.5" r=".88"/>
<circle cx="172.9" cy="226" r=".88"/>
<circle cx="139.3" cy="26.6" r=".88"/>
<circle cx="211.7" cy="181.9" r=".88"/>
<circle cx="301.6" cy="88.4" r=".88"/>
<circle cx="301.6" cy="93.7" r=".88"/>
<circle cx="301.6" cy="97.2" r=".88"/>
<circle cx="342.2" cy="51.3" r=".88"/>
<circle cx="285.8" cy="79.6" r=".88"/>
<circle cx="52.9" cy="226" r=".88"/>
<circle cx="275.2" cy="111.3" r=".88"/>
<circle cx="172.9" cy="218.9" r=".88"/>
<circle cx="287.5" cy="47.8" r=".88"/>
<circle cx="273.4" cy="47.8" r=".88"/>
<circle cx="250.5" cy="109.5" r=".88"/>
<circle cx="299.9" cy="201.3" r=".88"/>
<circle cx="88.2" cy="226" r=".88"/>
<circle cx="336.9" cy="204.8" r=".88"/>
<circle cx="336.9" cy="173" r=".88"/>
<circle cx="195.8" cy="88.4" r=".88"/>
<circle cx="199.3" cy="91.9" r=".88"/>
<circle cx="155.2" cy="70.7" r=".88"/>
<circle cx="155.2" cy="56.6" r=".88"/>
<circle cx="109.4" cy="226" r=".88"/>
<circle cx="148.2" cy="226" r=".88"/>
<circle cx="202.8" cy="218.9" r=".88"/>
<circle cx="202.8" cy="201.3" r=".88"/>
<circle cx="172.9" cy="201.3" r=".88"/>
<circle cx="52.9" cy="33.7" r=".88"/>
<circle cx="52.9" cy="30.2" r=".88"/>
<circle cx="75.8" cy="21.3" r=".88"/>
<circle cx="52.9" cy="26.6" r=".88"/>
<circle cx="37" cy="33.7" r=".88"/>
<circle cx="192.3" cy="54.9" r=".88"/>
<circle cx="340.4" cy="180.1" r=".88"/>
<circle cx="245.2" cy="204.8" r=".88"/>
<circle cx="248.7" cy="218.9" r=".88"/>
<circle cx="340.4" cy="183.6" r=".88"/>
<circle cx="199.3" cy="65.4" r=".88"/>
<circle cx="199.3" cy="61.9" r=".88"/>
<circle cx="58.2" cy="153.6" r=".88"/>
<circle cx="192.3" cy="40.7" r=".88"/>
<circle cx="153.5" cy="150.1" r=".88"/>
<circle cx="70.6" cy="33.7" r=".88"/>
<circle cx="52.9" cy="21.3" r=".88"/>
<circle cx="68.8" cy="21.3" r=".88"/>
<circle cx="148.2" cy="201.3" r=".88"/>
<circle cx="134.1" cy="201.3" r=".88"/>
<circle cx="298.1" cy="176.6" r=".88"/>
<circle cx="298.1" cy="173" r=".88"/>
<circle cx="38.8" cy="139.5" r=".88"/>
<circle cx="77.6" cy="139.5" r=".88"/>
<circle cx="172.9" cy="215.4" r=".88"/>
<circle cx="187" cy="201.3" r=".88"/>
<circle cx="336.9" cy="190.7" r=".88"/>
<circle cx="88.2" cy="201.3" r=".88"/>
<circle cx="345.7" cy="201.3" r=".88"/>
<circle cx="299.9" cy="196" r=".88"/>
<circle cx="84.7" cy="201.3" r=".88"/>
<circle cx="306.9" cy="51.3" r=".88"/>
<circle cx="289.3" cy="33.7" r=".88"/>
<circle cx="289.3" cy="40.7" r=".88"/>
<circle cx="289.3" cy="44.3" r=".88"/>
<circle cx="271.6" cy="47.8" r=".88"/>
<circle cx="269.9" cy="111.3" r=".88"/>
<circle cx="276.9" cy="111.3" r=".88"/>
<circle cx="294.6" cy="104.2" r=".88"/>
<circle cx="329.8" cy="97.2" r=".88"/>
<circle cx="329.8" cy="100.7" r=".88"/>
<circle cx="329.8" cy="104.2" r=".88"/>
<circle cx="342.2" cy="40.7" r=".88"/>
<circle cx="187" cy="218.9" r=".88"/>
<circle cx="44.1" cy="201.3" r=".88"/>
<circle cx="44.1" cy="226" r=".88"/>
<circle cx="35.3" cy="226" r=".88"/>
<circle cx="52.9" cy="201.3" r=".88"/>
<circle cx="329.8" cy="121.9" r=".88"/>
<circle cx="329.8" cy="118.4" r=".88"/>
<circle cx="329.8" cy="114.8" r=".88"/>
<circle cx="342.2" cy="104.2" r=".88"/>
</g>
<text font-size="4.6" fill="#800" x="105.8" y="218.2">GND</text>
<text font-size="4.6" fill="#00f" x="270.8" y="265.3">ESP32 CAN-BUS nRF24l01</text>
<g font-size="4.2">
<text x="44" y="14.9">3V3</text>
<text x="71.4" y="14.9">GND</text>
<text x="108.1" y="21">GND</text>
<text x="134.9" y="20.1">GND</text>
<text x="32.5" y="25.2">GND</text>
<text x="284.7" y="26.9">GND</text>
<text x="187.7" y="33.9">GND</text>
<text x="150.6" y="49.9">GND</text>
<text x="304.3" y="67.6">5V</text>
<text x="151.6" y="78.1">3V3</text>
<text x="74.8" y="106.4">GND</text>
<text x="245.9" y="118.7">GND</text>
<text x="31.7" y="135.3">5V</text>
<text x="73.4" y="133.5">3V3</text>
<text x="263.8" y="132.9">5V</text>
<text x="272.1" y="133">+12V</text>
<text x="115.4" y="143.4">GND</text>
<text x="168.3" y="143.4">GND</text>
<text x="196.5" y="139.8">GND</text>
<text x="206.3" y="138.4">3V3</text>
<text x="149.2" y="144.1">3V3</text>
<text x="53.6" y="162.8">GND</text>
<text x="15.8" y="188.6">12V/24V</text>
<text x="81.1" y="191.7">+12V</text>
<text x="229.5" y="188.6">3V3</text>
<text x="203.8" y="197.4">5V</text>
<text x="244.1" y="194.4">GND</text>
<text x="288.9" y="197.4">3V3</text>
<text x="332.3" y="214">GND</text>
<text x="245.1" y="226.3">3V3</text>
<text x="143.6" y="235.6">GND</text>
<text x="24.3" y="241.5">0V</text>
</g>
<g font-size="4.2" fill="#00f">
<text x="209.9" y="102.5">*1</text>
<text x="181.7" y="227.7">*2</text>
<text x="8.8" y="263">*1 - 1.5k</text>
<text x="34.2" y="263">dla 25 urz</text>
<text x="59.8" y="263">dze</text>
<text x="71.5" y="263">. Rt=60:(1:25)=1500</text>
<text x="8.8" y="267.2">*2 - R15 jesli 3k</text>
<text x="49.8" y="267.2">to Vout=[(R14*1.221):(R11+R15)]+1.221=3.256V</text>
<text x="392.5" y="265.6">1.0</text>
<text x="16.2" y="271.5">dla 3.256V Kondensator min. 136uF (C8, C11)</text>
<text x="310.9" y="275.1">JLU</text>
<text x="304" y="282.9">2020-01-23</text>
<text x="372.2" y="282.8">ukaszewicz</text>
</g>
<g font-size="3.9" fill="#00f">
<text x="128.8" y="31.4">one-wire</text>
<text x="134" y="34.9">SCL</text>
<text x="155.7" y="34.9">Io0/Touch3/SW1</text>
<text x="52.1" y="45.7">DIMfault</text>
<text x="133.6" y="45.5">SDA</text>
<text x="48.7" y="49.6">ACS_AMP</text>
<text x="59.4" y="53.1">Dir1</text>
<text x="134.4" y="52.6">DIM1/R</text>
<text x="242.7" y="49.6">ACS_AMP</text>
<text x="52.1" y="56.1">DRVreset</text>
<text x="57.8" y="59.8">Relay</text>
<text x="134.1" y="56.1">DIM2/G</text>
<text x="193.7" y="54.4">CANH</text>
<text x="59.7" y="63.3">Dir2</text>
<text x="129.2" y="63.2">DIM3/B</text>
<text x="50.4" y="70.7">nRF_SCK</text>
<text x="53.3" y="66.7">nRF_CE</text>
<text x="133.1" y="66.9">Step2</text>
<text x="48.6" y="73.8">nRF_MISO</text>
<text x="122.2" y="77.3">Io0/Touch3/SW1</text>
<text x="195.7" y="75.6">CANL</text>
<text x="232.5" y="81">Relay</text>
<text x="302.2" y="80.3">Vr</text>
<text x="174.1" y="89.7">CANH</text>
<text x="174.5" y="93.2">CANL</text>
<text x="126" y="100.4">Step1</text>
<text x="80.6" y="109.5">nRF_MOSI</text>
<text x="106.4" y="109.5">nRF_SCN</text>
<text x="195.2" y="118.4">Dir1</text>
<text x="193.9" y="121.4">Step1</text>
<text x="195.6" y="125.1">Dir2</text>
<text x="282.2" y="122.6" transform="rotate(-90 282.2 122.6)">Vr</text>
<text x="193.9" y="128.4">Step2</text>
<text x="194.9" y="154.9">SDA</text>
<text x="195.6" y="151.4">SCL</text>
<text x="99.4" y="158.9">nRF_CE</text>
<text x="162.7" y="158.6">nRF_SCN</text>
<text x="96.3" y="166">nRF_SCK</text>
<text x="162.3" y="165.6">nRF_MOSI</text>
<text x="94.1" y="173">nRF_MISO</text>
<text x="189.4" y="172.7">DIM1/R</text>
<text x="189.7" y="179.9">DIM3/B</text>
<text x="189.9" y="176.4">DIM2/G</text>
<text x="176.1" y="183.1">Io0/Touch3/SW1</text>
<text x="347.5" y="184.9">SDA</text>
<text x="347.5" y="181.4">SCL</text>
<text x="220.7" y="206">one-wire</text>
</g>
<g font-size="3.9" fill="#800">
<text x="250.5" y="260.9">TITLE:</text>
<text x="379.1" y="265.6">REV:</text>
<text x="287.4" y="275.1">Company:</text>
<text x="378.7" y="275.7">Sheet: 1/1</text>
<text x="287.4" y="282.8">Date:</text>
<text x="336.4" y="282.8">Drawn By: Jan</text>
</g>
<g font-size="3.2" fill="#800">
<text x="41.6" y="6.7">1</text>
<text x="110.8" y="6.7">2</text>
<text x="179.9" y="6.7">3</text>
<text x="249.1" y="6.7">4</text>
<text x="318.2" y="6.7">5</text>
<text x="4.1" y="41.8">A</text>
<text x="405.9" y="41.8">A</text>
<text x="356.1" y="91.5">12v</text>
<text x="356.4" y="98.5">CH2</text>
<text x="356.4" y="105.6">CH1</text>
<text x="4.1" y="110.9">B</text>
<text x="405.9" y="110.9">B</text>
<text x="4.1" y="180.1">C</text>
<text x="405.9" y="180.1">C</text>
<text x="4.1" y="249.2">D</text>
<text x="405.9" y="249.2">D</text>
<text x="41.6" y="287.5">1</text>
<text x="110.8" y="287.5">2</text>
<text x="179.9" y="287.5">3</text>
<text x="249.1" y="287.5">4</text>
<text x="318.2" y="287.5">5</text>
</g>
<g font-size="3.2" fill="#000080">
<text x="54.3" y="11.9">C4</text>
<text x="59.3" y="11.9">100nF</text>
<text x="89.6" y="11.9">U1</text>
<text x="96.5" y="11.9">ESP-WROOM-32</text>
<text x="54.3" y="22.4">C3</text>
<text x="59.7" y="22.4">10uF</text>
<text x="43.4" y="29.6">100nF</text>
<text x="43.8" y="26">C5</text>
<text x="145.5" y="24.3">UART</text>
<text x="320.5" y="29.5">U5</text>
<text x="308.3" y="34.7">ACS712ELCTR-30A-T</text>
<text x="35.3" y="39">SW1</text>
<text x="54.3" y="38.4">R1</text>
<text x="59.6" y="38.4">10k</text>
<text x="263.3" y="40.1">R18</text>
<text x="277.4" y="41.8">R17</text>
<text x="296.8" y="36.6">C16</text>
<text x="297" y="40.1">1nF</text>
<text x="180.6" y="47.2">JP3</text>
<text x="195.5" y="45.4">R2</text>
<text x="262.3" y="43.6">10k</text>
<text x="277.2" y="45">10k</text>
<text x="161.9" y="52.5">SN65HVD230DR</text>
<text x="172.5" y="48.9">U4</text>
<text x="194.6" y="48.9">10k</text>
<text x="275.5" y="57.7">R19</text>
<text x="282.6" y="57.7">10k</text>
<text x="296.8" y="57.8">C15</text>
<text x="214.2" y="63">CON2</text>
<text x="297" y="61.3">100nF</text>
<text x="145.8" y="66.7" transform="rotate(-90 145.8 66.7)">C12</text>
<text x="149.3" y="67.4" transform="rotate(-90 149.3 67.4)">100nF</text>
<text x="213.1" y="66.6">CAN-BUS</text>
<text x="260.8" y="71.6">Q1</text>
<text x="285.8" y="66.6">CON11</text>
<text x="256" y="75.4">ULN2003</text>
<text x="301" y="75" transform="rotate(-90 301 75)">Relay</text>
<text x="214.1" y="89.5">CON3</text>
<text x="283.4" y="89.6" transform="rotate(-90 283.4 89.6)">R20</text>
<text x="304.7" y="89.5">Q2</text>
<text x="312.3" y="89.5">FDS6679</text>
<text x="348.2" y="86">CON5</text>
<text x="213.1" y="93.1">CAN-BUS</text>
<text x="290.4" y="90.5" transform="rotate(-90 290.4 90.5)">10k</text>
<text x="201.8" y="100.1">R3</text>
<text x="292.2" y="98.4" transform="rotate(-90 292.2 98.4)">R16</text>
<text x="299.2" y="99.3" transform="rotate(-90 299.2 99.3)">10k</text>
<text x="201.8" y="103.3">1.5k</text>
<text x="187" y="108.9">J1</text>
<text x="217.1" y="112">Touch</text>
<text x="217.1" y="108.8">CON6</text>
<text x="304.7" y="110.7">Q5</text>
<text x="312.3" y="110.7">FDS6679</text>
<text x="257.2" y="117.7">C7</text>
<text x="57.1" y="121.3">JP5</text>
<text x="254.6" y="121.3">100nF</text>
<text x="267.5" y="121.3" transform="rotate(-90 267.5 121.3)">JP1</text>
<text x="274.5" y="121.2" transform="rotate(-90 274.5 121.2)">JP2</text>
<text x="49" y="131.8">AMS1117 3.3V</text>
<text x="57.9" y="128.2">U2</text>
<text x="217.1" y="135.3">CON7</text>
<text x="131.9" y="140.4">CON4</text>
<text x="160" y="143.3">C6</text>
<text x="217.1" y="138.5">I2C</text>
<text x="42.4" y="147.7">C1</text>
<text x="81.2" y="147.7">C2</text>
<text x="130.2" y="145.3">nrf24l01+</text>
<text x="159.6" y="146.5">10uF</text>
<text x="42.2" y="150.9">22uF</text>
<text x="81" y="150.9">22uF</text>
<text x="217.1" y="166.7">Switchs</text>
<text x="217.1" y="163.5">CON8</text>
<text x="315.2" y="164.9">U3</text>
<text x="306.8" y="168.9">24LC256T-ISM</text>
<text x="56.2" y="189.2">JP14</text>
<text x="213.1" y="191.8">R7</text>
<text x="218.4" y="191.8">10k</text>
<text x="37" y="195.3">JP13</text>
<text x="72.3" y="195.4">L3</text>
<text x="100.2" y="197">TPS5410DR</text>
<text x="105.9" y="193.3">U7.1</text>
<text x="158.6" y="195.5">L4</text>
<text x="256" y="196.7">one-wire</text>
<text x="256" y="193.5">CON9</text>
<text x="303.9" y="197.9">C13</text>
<text x="348.2" y="195.4">R8</text>
<text x="362.3" y="195.4">R9</text>
<text x="64" y="198.9">HCB2012KF-121T50</text>
<text x="158.2" y="198.7">47uH</text>
<text x="303.9" y="201.1">100nF</text>
<text x="348.2" y="198.5">10k</text>
<text x="362.3" y="198.5">10k</text>
<text x="23.7" y="205.9">CON1</text>
<text x="56.1" y="205.9">D2</text>
<text x="62.5" y="205.9">RS1M</text>
<text x="137.2" y="209.5">C9</text>
<text x="176" y="207.7">C8</text>
<text x="190.1" y="207.7">C11</text>
<text x="205.3" y="209.5">R14</text>
<text x="41.7" y="211.2" transform="rotate(-90 41.7 211.2)">100nF</text>
<text x="54.3" y="214.8">D3</text>
<text x="134.2" y="213">10nF</text>
<text x="151.6" y="213">D1</text>
<text x="175.3" y="211.2">47uF</text>
<text x="189.4" y="211.2">47uF</text>
<text x="205.3" y="212.6">10k</text>
<text x="233.1" y="214.7">4,7 k</text>
<text x="233.3" y="211.2">R12</text>
<text x="41.7" y="220.2" transform="rotate(-90 41.7 220.2)">C14</text>
<text x="50.5" y="220.4" transform="rotate(-90 50.5 220.4)">SMBJ24CA</text>
<text x="88.7" y="218.2">C10</text>
<text x="89.3" y="221.8">4.7uF</text>
<text x="151.3" y="216.2">SS34</text>
<text x="22.3" y="224.7" transform="rotate(-90 22.3 224.7)">12VDC (9-19V)</text>
<text x="176.4" y="227.1">0</text>
<text x="176.9" y="223.6">R15</text>
<text x="192.3" y="227.1">3k</text>
<text x="192.8" y="223.6">R11</text>
<text x="65.8" y="228.9">HCB2012KF-121T50</text>
<text x="74" y="232.4">L2</text>
<text x="103.8" y="233.7">TPS5410DR</text>
<text x="103.8" y="230.5">U7.2</text>
<text x="37" y="234.1">JP12</text>
<text x="177.1" y="234.2">JP4</text>
</g>
<g font-size="3.2" fill="#00f">
<text x="100.2" y="23.1" transform="rotate(-90 100.2 23.1)">39</text>
<text x="77.2" y="29.8">2</text>
<text x="101.6" y="27.7" transform="rotate(-90 101.6 27.7)">EP</text>
<text x="121.9" y="29.8">37</text>
<text x="77.2" y="33.3">3</text>
<text x="80.7" y="31.6">3V3</text>
<text x="80.7" y="35.1">EN</text>
<text x="112.5" y="35.1">IO22</text>
<text x="112.5" y="31.6">IO23</text>
<text x="121.9" y="33.3">36</text>
<text x="77.2" y="40.4">5</text>
<text x="111.8" y="38.6">TXD0</text>
<text x="121.9" y="40.4">34</text>
<text x="121.9" y="36.9">35</text>
<text x="338.8" y="40.4">4</text>
<text x="77.2" y="43.9">6</text>
<text x="77.2" y="47.4">7</text>
<text x="80.7" y="42.2">SENSOR_VN</text>
<text x="80.7" y="45.7">IO34</text>
<text x="111.6" y="42.2">RXD0</text>
<text x="112.5" y="45.7">IO21</text>
<text x="121.9" y="47.4">32</text>
<text x="121.9" y="43.9">33</text>
<text x="308.3" y="43.9">6</text>
<text x="308.3" y="47.4">7</text>
<text x="311.7" y="45.7">FILTER</text>
<text x="332.7" y="45.7">IP-</text>
<text x="332.7" y="42.2">IP-</text>
<text x="338.8" y="47.4">2</text>
<text x="338.8" y="43.9">3</text>
<text x="77.2" y="51">8</text>
<text x="80.7" y="49.2">IO35</text>
<text x="80.7" y="52.7">IO32</text>
<text x="112.5" y="52.7">IO19</text>
<text x="115.8" y="49.2">NC</text>
<text x="121.9" y="51">31</text>
<text x="311.7" y="49.2">VIOUT</text>
<text x="331.5" y="52.7">IP+</text>
<text x="331.5" y="49.2">IP+</text>
<text x="338.8" y="51">1</text>
<text x="75.2" y="58">10</text>
<text x="77.2" y="54.5">9</text>
<text x="80.7" y="56.3">IO33</text>
<text x="80.7" y="59.8">IO25</text>
<text x="112.5" y="56.3">IO18</text>
<text x="114.6" y="59.8">IO5</text>
<text x="121.9" y="58">29</text>
<text x="121.9" y="54.5">30</text>
<text x="158.3" y="58">1</text>
<text x="161.8" y="59.8">D</text>
<text x="183.1" y="59.8">RS</text>
<text x="188.9" y="58">8</text>
<text x="75.2" y="61.6">11</text>
<text x="75.2" y="65.1">12</text>
<text x="80.7" y="63.3">IO26</text>
<text x="112.5" y="63.3">IO17</text>
<text x="121.9" y="65.1">27</text>
<text x="121.9" y="61.6">28</text>
<text x="178.3" y="63.3">CANH</text>
<text x="188.9" y="65.1">6</text>
<text x="188.9" y="61.6">7</text>
<text x="202.4" y="61.6">1</text>
<text x="202.4" y="65.1">2</text>
<text x="205.9" y="63.3">1</text>
<text x="75.2" y="68.6">13</text>
<text x="80.7" y="66.9">IO27</text>
<text x="80.7" y="70.4">IO14</text>
<text x="112.5" y="66.9">IO16</text>
<text x="114.6" y="70.4">IO4</text>
<text x="121.9" y="68.6">26</text>
<text x="158.3" y="68.6">4</text>
<text x="161.8" y="70.4">R</text>
<text x="178.9" y="66.9">CANL</text>
<text x="179.2" y="70.4">VREF</text>
<text x="188.9" y="68.6">5</text>
<text x="205.9" y="66.9">2</text>
<text x="75.2" y="72.1">14</text>
<text x="80.7" y="73.9">IO12</text>
<text x="114.6" y="73.9">IO0</text>
<text x="121.9" y="72.1">25</text>
<text x="290.7" y="74.7" transform="rotate(-90 290.7 74.7)">-</text>
<text x="294.2" y="74.7" transform="rotate(-90 294.2 74.7)">+</text>
<text x="251.8" y="79.2">1</text>
<text x="251.8" y="82.7">2</text>
<text x="255.3" y="81">1B</text>
<text x="266.1" y="81">1C</text>
<text x="271.8" y="82.7">15</text>
<text x="271.8" y="79.2">16</text>
<text x="288.9" y="78.2" transform="rotate(-90 288.9 78.2)">1</text>
<text x="292.5" y="78.2" transform="rotate(-90 292.5 78.2)">2</text>
<text x="202.4" y="88">1</text>
<text x="205.9" y="89.8">1</text>
<text x="251.8" y="86.3">3</text>
<text x="251.8" y="89.8">4</text>
<text x="255.3" y="84.5">2B</text>
<text x="255.3" y="88">3B</text>
<text x="266.1" y="88">3C</text>
<text x="266.1" y="84.5">2C</text>
<text x="271.8" y="89.8">13</text>
<text x="271.8" y="86.3">14</text>
<text x="91.4" y="92.4" transform="rotate(-90 91.4 92.4)">IO13</text>
<text x="94.9" y="92.4" transform="rotate(-90 94.9 92.4)">SD2</text>
<text x="98.4" y="92.4" transform="rotate(-90 98.4 92.4)">SD3</text>
<text x="102" y="92.4" transform="rotate(-90 102 92.4)">CMD</text>
<text x="105.5" y="92.4" transform="rotate(-90 105.5 92.4)">CLK</text>
<text x="109" y="92.4" transform="rotate(-90 109 92.4)">SD0</text>
<text x="112.5" y="92.4" transform="rotate(-90 112.5 92.4)">SD1</text>
<text x="116.1" y="92.4" transform="rotate(-90 116.1 92.4)">IO15</text>
<text x="119.6" y="92.4" transform="rotate(-90 119.6 92.4)">IO2</text>
<text x="202.4" y="91.5">2</text>
<text x="205.9" y="93.3">2</text>
<text x="251.8" y="93.3">5</text>
<text x="255.3" y="91.5">4B</text>
<text x="255.3" y="95.1">5B</text>
<text x="266.1" y="95.1">5C</text>
<text x="266.1" y="91.5">4C</text>
<text x="271.8" y="93.3">12</text>
<text x="303" y="93.3">1</text>
<text x="326.5" y="93.3">8</text>
<text x="89.6" y="97.9" transform="rotate(-90 89.6 97.9)">16</text>
<text x="93.1" y="97.9" transform="rotate(-90 93.1 97.9)">17</text>
<text x="96.7" y="97.9" transform="rotate(-90 96.7 97.9)">18</text>
<text x="100.2" y="97.9" transform="rotate(-90 100.2 97.9)">19</text>
<text x="103.7" y="97.9" transform="rotate(-90 103.7 97.9)">20</text>
<text x="107.2" y="97.9" transform="rotate(-90 107.2 97.9)">21</text>
<text x="110.8" y="97.9" transform="rotate(-90 110.8 97.9)">22</text>
<text x="114.3" y="97.9" transform="rotate(-90 114.3 97.9)">23</text>
<text x="117.8" y="97.9" transform="rotate(-90 117.8 97.9)">24</text>
<text x="188.9" y="100.4">2</text>
<text x="192.4" y="98.6">2</text>
<text x="251.8" y="96.8">6</text>
<text x="251.8" y="100.4">7</text>
<text x="255.3" y="98.6">6B</text>
<text x="266.1" y="98.6">6C</text>
<text x="271.8" y="100.4">10</text>
<text x="271.8" y="96.8">11</text>
<text x="303" y="96.8">2</text>
<text x="303" y="100.4">3</text>
<text x="326.5" y="100.4">6</text>
<text x="326.5" y="96.8">7</text>
<text x="188.9" y="103.9">1</text>
<text x="192.4" y="102.1">1</text>
<text x="251.8" y="103.9">8</text>
<text x="255.3" y="102.1">7B</text>
<text x="255.3" y="105.7">E</text>
<text x="262.9" y="105.7">COM</text>
<text x="266.1" y="102.1">7C</text>
<text x="271.8" y="103.9">9</text>
<text x="303" y="103.9">4</text>
<text x="326.5" y="103.9">5</text>
<text x="303" y="114.5">1</text>
<text x="303" y="118">2</text>
<text x="326.5" y="118">7</text>
<text x="326.5" y="114.5">8</text>
<text x="303" y="121.5">3</text>
<text x="303" y="125.1">4</text>
<text x="326.5" y="125.1">5</text>
<text x="326.5" y="121.5">6</text>
<text x="302.8" y="172.7">1</text>
<text x="330.2" y="172.7">7</text>
<text x="302.8" y="179.7">3</text>
<text x="302.8" y="176.2">2</text>
<text x="308" y="174.1">A0</text>
<text x="308" y="177.6">A1</text>
<text x="322" y="174.1">WP</text>
<text x="330.2" y="179.7">6</text>
<text x="308" y="181.2">A2</text>
<text x="320.2" y="184.7">SDA</text>
<text x="320.9" y="181.2">SCL</text>
<text x="330.2" y="183.3">5</text>
<text x="94.6" y="200.9">7</text>
<text x="99.8" y="202.3">VIN</text>
<text x="114.6" y="202.3">PH</text>
<text x="122.1" y="200.9">8</text>
<text x="94.6" y="208">5</text>
<text x="99.8" y="209.4">ENA</text>
<text x="109.8" y="209.4">BOOT</text>
<text x="122.1" y="208">1</text>
<text x="27.8" y="213.3">+</text>
<text x="31.9" y="215">1</text>
<text x="31.9" y="211.5">2</text>
<text x="106" y="212.9">VSENSE</text>
<text x="122.1" y="211.5">4</text>
<text x="29" y="216.8">-</text>
<text x="101.7" y="237.9">3</text>
<text x="106.9" y="239.4">NC</text>
<text x="101.7" y="241.5">2</text>
<text x="106.9" y="242.9">NC</text>
</g>
<g font-size="3.2">
<text x="77.2" y="26.3">1</text>
<text x="80.7" y="28">GND</text>
<text x="113.1" y="28">GND</text>
<text x="121.9" y="26.3">38</text>
<text x="148.2" y="29.5">1</text>
<text x="148.2" y="33">2</text>
<text x="148.2" y="36.5">3</text>
<text x="148.2" y="40">4</text>
<text x="308.3" y="40.4">5</text>
<text x="311.7" y="42.2">GND</text>
<text x="158.3" y="61.6">2</text>
<text x="161.8" y="63.3">GND</text>
<text x="87.8" y="92.4" transform="rotate(-90 87.8 92.4)">GND</text>
<text x="86.1" y="97.9" transform="rotate(-90 86.1 97.9)">15</text>
<text x="126.7" y="149.8">1</text>
<text x="146.4" y="149.8">2</text>
<text x="129.5" y="151.2">GND</text>
<text x="139.1" y="151.2">VCC</text>
<text x="126.7" y="156.8">3</text>
<text x="129.5" y="158.2">CE</text>
<text x="138.9" y="158.2">SCN</text>
<text x="146.4" y="156.8">4</text>
<text x="126.7" y="163.9">5</text>
<text x="129.5" y="165.3">SCK MOSI</text>
<text x="146.4" y="163.9">6</text>
<text x="126.7" y="170.9">7</text>
<text x="129.5" y="172.3">MISO IRQ</text>
<text x="146.4" y="170.9">8</text>
<text x="320.5" y="191.7">VSS</text>
<text x="330.2" y="190.3">4</text>
<text x="109" y="223" transform="rotate(-90 109 223)">6</text>
</g>
<g font-size="3.2" fill="#f00">
<text x="77.2" y="36.9">4</text>
<text x="80.7" y="38.6">SENSOR_VP</text>
<text x="308.3" y="51">8</text>
<text x="311.7" y="52.7">VCC</text>
<text x="158.3" y="65.1">3</text>
<text x="161.8" y="66.9">VCC</text>
<text x="302.8" y="190.3">8</text>
<text x="308" y="191.7">VCC</text>
</g>
<g font-size="3.2" fill="#8d2323">
<text x="221.5" y="117.7">1</text>
<text x="221.5" y="121.2">2</text>
<text x="221.5" y="124.7">3</text>
<text x="221.5" y="128.2">4</text>
<text x="43.5" y="139.2">3</text>
<text x="48.7" y="140.6">VIN</text>
<text x="62.3" y="140.6">VOUT</text>
<text x="74.4" y="139.2">2</text>
<text x="59.3" y="145.5" transform="rotate(-90 59.3 145.5)">GND</text>
<text x="221.5" y="144.1">1</text>
<text x="221.5" y="147.6">2</text>
<text x="57.9" y="150.7" transform="rotate(-90 57.9 150.7)">1</text>
<text x="221.5" y="151.2">3</text>
<text x="221.5" y="154.7">4</text>
<text x="221.5" y="172.3">1</text>
<text x="221.5" y="175.9">2</text>
<text x="221.5" y="179.4">3</text>
<text x="221.5" y="182.9">4</text>
<text x="260.3" y="202.3">1</text>
<text x="260.3" y="205.8">2</text>
<text x="260.3" y="209.4">3</text>
<text x="260.3" y="212.9">4</text>
</g>
</svg>
